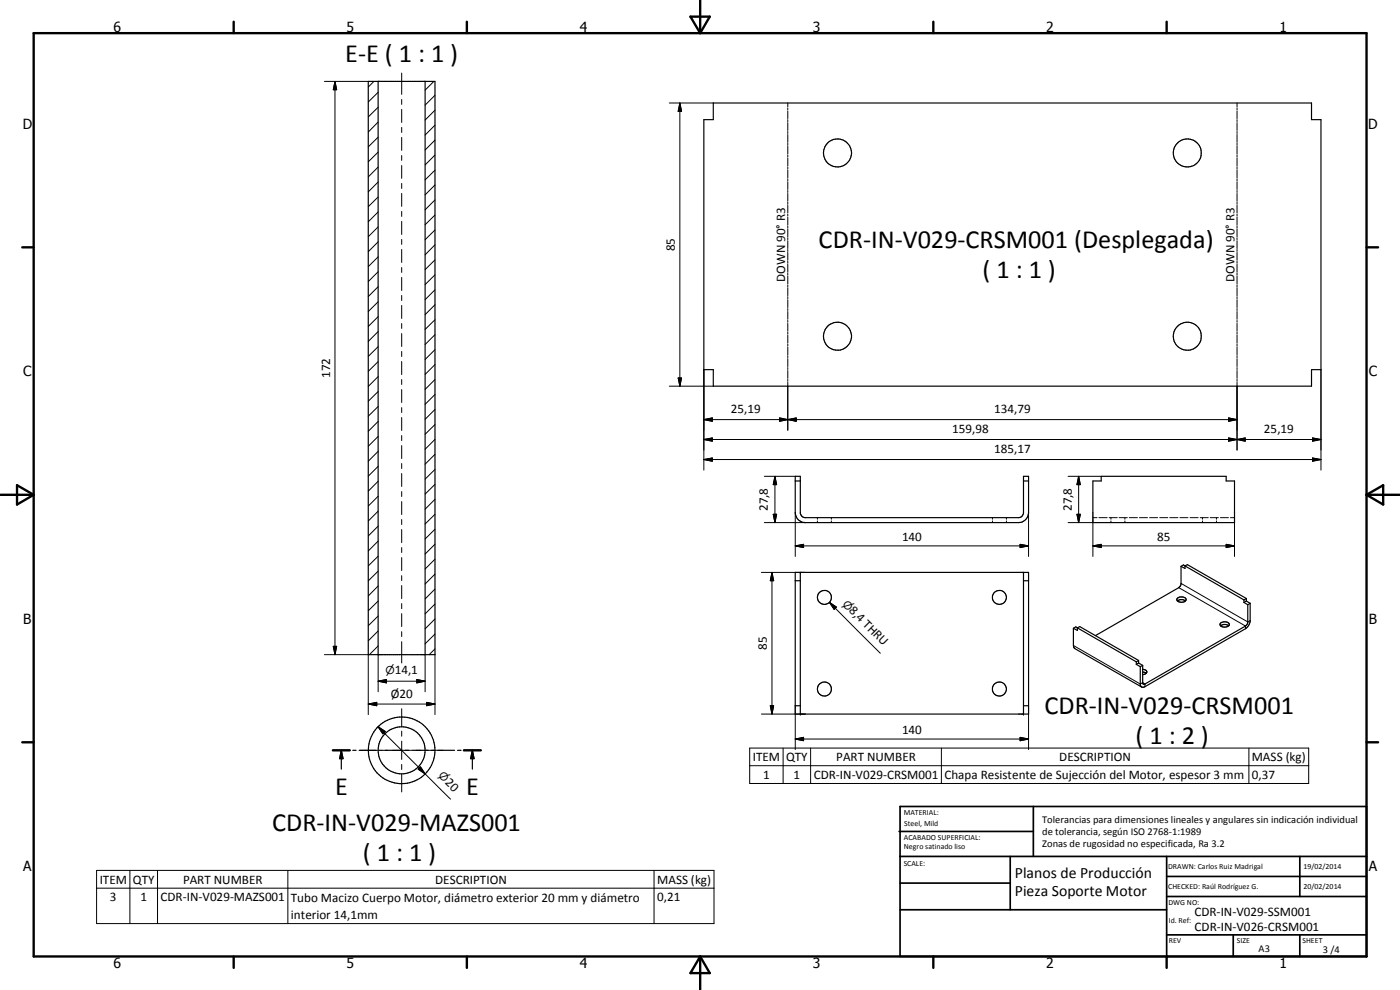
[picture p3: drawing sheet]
<svg xmlns="http://www.w3.org/2000/svg" width="420mm" height="297mm" viewBox="0 0 420 297" stroke-linecap="round" stroke-linejoin="round" font-family="sans-serif">
<g fill="none" stroke="#000" stroke-width=".35">
<path d="M110.5 24.4h20v172h-20zM113.5 24.4v172M127.6 24.4v172M214.1 30.9h179.5v5h2.8v75h-2.8v5h-179.5v-5h-2.9v-75h2.9zM238.7 142.9h1.5v11.2l.4 .8 .8 .4h64.6l.5-.2 .7-1v-11.2h1.5v10.9a3 3 0 0 1-3 3h-64a3 3 0 0 1-3-3zM238.7 144.3h1.5M307.2 144.3h1.5M328 144.3h2.5v-1.4h37.5v1.4h2.5v12.5h-42.5zM238.7 171.7h70v42.5h-70zM238.7 174.2h1.5M240.2 171.7v42.5M307.2 171.7v42.5"/>
<path d="M307.2 174.2h1.5M353.3 179.6a1.77 1.77 0 0 1 2.6 .1 1.09 1.09 0 0 1-1.6 1 .9 .9 0 0 1-1.1-1zM354.4 169.9v5.4l-.6 1-25.1 14.4M355.6 169.8v.8l-1.2-.7M355.6 169.8l17.7 10.2M355.6 169.8l.8-.4 17.6 10.2M355.7 169.8l-.5-.3-.8 .4M374 179.6l-.7 .4M374 179.6v.7M322.1 188.5v5.2l.5 .9 20 11.5M323.3 188.4v.7l-1.2-.6M323.3 188.4l.8-.4 17.6 10.2"/>
<path d="M323.3 188.4l17.7 10.2M323.4 188.4l-.5-.3-.8 .4M341 198.6v.7M341 199.3l1.2 .7M341.7 198.9l-.7 .4M341.7 198.2v.7M341.7 198.2l-.7 .4M341.7 198.9l1.2 .7M342.9 199.6l-.7 .4M353.3 180.3a2.02 2.02 0 0 1 2.5 0M366.3 187a1.68 1.68 0 0 1 2.6 .5 1.64 1.64 0 0 1-2.8-.2zM366.3 187.7a2.02 2.02 0 0 1 2.5 0"/>
<path d="M373.3 180.8l1.2 .6M373.3 180v.8M374 180.3l1.2 .7M374 180.3l-.7 .5M374.5 181.4v5.4l-.7 1-30.5 17.5-.4-.3v-5.4M375.2 181l-.7 .4M375.2 181v5.5l-.5 1.2-.7 .8-30.4 17.5-1.1 .1M238.7 211.8h1.5M307.2 211.8h1.5M342.2 200v5.5l.3 .6M342.9 201.6l1.1 .4M342.9 200.8l.8 .2a.62 .62 0 0 1 .5 .6 .62 .62 0 0 1-.5 .6l-.8 .2"/>
<path d="M99.9 225.1h5.1M102.4 225.1l.5 2.5h-1zM102.4 225.1v5.7M105.9 225.1h1M107.8 225.1h5M113.7 225.1h1.1M115.6 225.1h5.1M121.6 225.1h1M123.5 225.1h5.1M129.4 225.1h1.1M131.3 225.1h5.1M137.3 225.1h1.1"/>
<path d="M139.2 225.1h5.1M141.8 225.1l.5 2.5h-1zM141.8 225.1v5.7"/>
<circle cx="251.3" cy="45.9" r="4.2"/>
<circle cx="356.3" cy="45.9" r="4.2"/>
<circle cx="251.3" cy="100.9" r="4.2"/>
<circle cx="356.3" cy="100.9" r="4.2"/>
<circle cx="247.4" cy="179.2" r="2.09"/>
<circle cx="299.9" cy="179.3" r="2.09"/>
<circle cx="247.4" cy="206.7" r="2.11"/>
<circle cx="299.9" cy="206.7" r="2.1"/>
<circle cx="120.5" cy="225.1" r="10"/>
<circle cx="120.5" cy="225.1" r="7"/>
</g>
<g fill="none" stroke="#000" stroke-width=".3">
<path d="M97.4 24.4h13.1M100.5 24.4l.5 2.5h-1zM100.5 24.4v172M112.2 24.4l-1.7 1.7M113.5 36.6l-3 3M113.5 32.2l-3 2.9M113.5 27.7l-3 2.9M120.6 21.9v6.4M120.6 29.8v1.5M120.6 32.8v3.9M120.6 38.2v1.6M130.2 24.4l-2.6 2.7"/>
<path d="M130.5 37.5l-2.9 3M130.5 33.1l-2.9 2.9M130.5 28.6l-2.9 2.9M200.9 30.9h13.2M204 30.9l.5 2.5h-1zM204 30.9v85M236.4 30.9v1.1M236.4 32.4v.5M236.4 33.3v2.3M236.4 35.9v.6M236.4 36.8v2.4M236.4 39.5v.5"/>
<path d="M371.3 30.9v1.1M371.3 32.4v.5M371.3 33.3v2.3M371.3 35.9v.6M371.3 36.8v2.4M371.3 39.5v.5M113.5 54.6l-3 3M113.5 50.1l-3 3M113.5 59.1l-3 2.9M113.5 45.6l-3 3M113.5 41.1l-3 3M120.6 41.2v3.9"/>
<path d="M120.6 46.7v1.4M120.6 49.7v3.8M120.6 55v1.6M120.6 58v3.9M130.5 60l-2.9 2.9M130.5 55.5l-2.9 3M130.5 51.1l-2.9 2.9M130.5 46.5l-2.9 3M130.5 42l-2.9 3M236.4 40.3v2.4M236.4 43v.6M236.4 43.9v2.3"/>
<path d="M236.4 46.5v.6M236.4 47.4v2.4M236.4 50.1v.6M236.4 51v2.3M236.4 53.6v.6M236.4 54.5v2.4M236.4 57.1v.6M236.4 58v2.4M371.3 40.3v2.4M371.3 43v.6M371.3 43.9v2.3M371.3 46.5v.6"/>
<path d="M371.3 47.4v2.4M371.3 50.1v.6M371.3 51v2.3M371.3 53.6v.6M371.3 54.5v2.4M371.3 57.1v.6M371.3 58v2.4M113.5 77l-3 3M113.5 63.6l-3 2.9M113.5 72.6l-3 2.9M113.5 68.1l-3 2.9M120.6 63.4v1.5"/>
<path d="M120.6 66.4v4M120.6 71.8v1.5M120.6 74.8v3.9M130.5 78l-2.9 2.9M130.5 73.4l-2.9 3.1M130.5 69l-2.9 2.9M130.5 64.5l-2.9 2.9M236.4 60.7v.6M236.4 61.6v2.3M236.4 64.3v.5M236.4 65.2v2.3M236.4 67.8v.6"/>
<path d="M236.4 68.7v2.3M236.4 71.3v.6M236.4 72.2v2.4M236.4 74.8v.6M236.4 75.7v2.4M236.4 78.4v.6M236.4 79.3v2.4M371.3 60.7v.6M371.3 61.6v2.3M371.3 64.3v.5M371.3 65.2v2.3M371.3 67.8v.6"/>
<path d="M371.3 68.7v2.3M371.3 71.3v.6M371.3 72.2v2.4M371.3 74.8v.6M371.3 75.7v2.4M371.3 78.4v.6M371.3 79.3v2.4M113.5 99.5l-3 2.9M113.5 95l-3 3M113.5 90.6l-3 2.9M113.5 86l-3 3M113.5 81.5l-3 3"/>
<path d="M120.6 80.3v1.4M120.6 83.2v4M120.6 88.6v1.6M120.6 91.7v3.8M120.6 97.1v1.5M130.5 95.9l-2.9 2.9M130.5 91.4l-2.9 3M130.5 87l-2.9 2.9M130.5 82.5l-2.9 2.9M236.4 82v.5M236.4 82.8v2.4M236.4 85.5v.6"/>
<path d="M236.4 86.4v2.3M236.4 89v.6M236.4 89.9v2.4M236.4 92.6v.6M236.4 93.5v2.3M236.4 96.1v.6M236.4 97v2.4M236.4 99.7v.5M371.3 82v.5M371.3 82.8v2.4M371.3 85.5v.6M371.3 86.4v2.3"/>
<path d="M371.3 89v.6M371.3 89.9v2.4M371.3 92.6v.6M371.3 93.5v2.3M371.3 96.1v.6M371.3 97v2.4M371.3 99.7v.5M113.5 117.5l-3 2.9M113.5 113l-3 3M113.5 108.5l-3 2.9M113.5 104l-3 2.9M120.6 100.1v3.9"/>
<path d="M120.6 105.5v1.5M120.6 108.5v3.9M120.6 113.9v1.5M120.6 116.9v3.9M130.5 118.4l-2.9 2.9M130.5 113.9l-2.9 2.9M130.5 109.4l-2.9 3M130.5 104.9l-2.9 3M130.5 100.4l-2.9 3M200.9 115.9h13.2M203.5 113.4h1l-.5 2.5zM211.2 110.9v30.2"/>
<path d="M236.4 100.5v2.4M236.4 103.2v.6M236.4 104.1v2.4M236.4 106.7v.6M236.4 107.6v2.4M236.4 110.3v.6M236.4 111.2v2.3M236.4 113.8v.6M236.4 114.7v14.4M371.3 100.5v2.4M371.3 103.2v.6M371.3 104.1v2.4"/>
<path d="M371.3 106.7v.6M371.3 107.6v2.4M371.3 110.3v.6M371.3 111.2v2.3M371.3 113.8v.6M371.3 114.7v20.3M396.4 110.9v30.2M113.5 139.9l-3 3M113.5 135.4l-3 3M113.5 130.9l-3 3M113.5 126.4l-3 3M113.5 122l-3 2.9"/>
<path d="M120.6 122.3v1.5M120.6 125.3v3.9M120.6 130.7v1.5M120.6 133.7v3.9M120.6 139.1v1.5M130.5 136.3l-2.9 3M130.5 131.8l-2.9 3M130.5 127.4l-2.9 2.9M130.5 122.9l-2.9 2.9M211.2 125.9l2.6-.5v1zM211.2 131.9l2.6-.5v1zM211.2 137.9l2.6-.5v1z"/>
<path d="M211.2 125.9h160.1M211.2 131.9h185.2M211.2 137.9h185.2M234 125.4l2.4 .5-2.4 .5zM236.4 125.9l2.6-.5v1zM368.7 131.4l2.6 .5-2.6 .5zM368.7 125.4l2.6 .5-2.6 .5zM371.3 131.9l2.4-.5v1zM393.9 137.4l2.5 .5-2.5 .5zM393.9 131.4l2.5 .5-2.5 .5zM113.5 153.4l-3 2.9M113.5 148.9l-3 2.9"/>
<path d="M113.5 157.9l-3 2.9M113.5 144.4l-3 3M120.6 142.1v3.9M120.6 147.5v1.5M120.6 150.5v3.9M120.6 155.9v1.5M120.6 158.9v3.9M130.5 158.8l-2.9 2.9M130.5 154.3l-2.9 2.9M130.5 149.8l-2.9 3M130.5 145.3l-2.9 3M130.5 140.8l-2.9 3"/>
<path d="M229.4 142.9h9.3M229.4 156.8h12.3M232.1 154.3h1l-.5 2.5zM232.6 142.9l.5 2.5h-1zM232.6 142.9v13.9M238.7 153.8v13.2M245.3 155.3v.5M245.3 156.3v.5M249.5 155.3v.5M249.5 156.3v.5M297.8 155.3v.5M297.8 156.3v.5"/>
<path d="M302 155.3v.5M302 156.3v.5M308.7 153.8v13.2M320.5 142.9h10M320.5 156.8h7.5v10.2M323.2 154.3h1l-.5 2.5zM323.7 142.9l.5 2.5h-1zM323.7 142.9v13.9M328 155.3h1.2M329.8 155.3h2.5M332.9 155.3h2.4M333.4 155.3v.5"/>
<path d="M333.4 156.3v.5M335.9 155.3h2.4M337.6 155.3v.5M337.6 156.3v.5M338.9 155.3h2.5M342 155.3h2.4M345 155.3h2.4M348.1 155.3h2.4M351.1 155.3h2.4M354.1 155.3h2.4M357.2 155.3h2.4M360.2 155.3h2.4"/>
<path d="M360.9 155.3v.5M360.9 156.3v.5M363.2 155.3h2.5M365.1 155.3v.5M365.1 156.3v.5M366.3 155.3h2.4M369.3 155.3h1.2M370.5 156.8v10.2M113.5 175.8l-3 3M113.5 171.4l-3 2.9M113.5 166.9l-3 2.9M113.5 162.3l-3 3"/>
<path d="M120.6 164.3v1.5M120.6 167.3v3.9M120.6 172.7v1.5M120.6 175.7v3.9M130.5 176.7l-2.9 3M130.5 172.3l-2.9 2.9M130.5 167.8l-2.9 2.9M130.5 163.3l-2.9 2.9M228.5 171.7h13.2M231.7 171.7l.5 2.5h-1zM231.7 171.7v42.5M238.7 163.8l2.5-.5v1z"/>
<path d="M238.7 163.8h70M306.1 163.3l2.6 .5-2.6 .5zM328 163.8l2.5-.5v1zM328 163.8h42.5M353.8 176.3l20 11.5v.8M354.4 175l20.1 11.6 .7-.4M368 163.3l2.5 .5-2.5 .5zM97.4 196.4h13.1v18M100 193.9h1l-.5 2.5zM113.5 193.8l-2.6 2.6M113.5 189.3l-3 3M113.5 184.8l-3 2.9"/>
<path d="M113.5 180.3l-3 3M113.5 196.4v11.2M120.6 181.1v1.5M120.6 184.1v3.9M120.6 189.5v1.5M120.6 192.5v6.4M127.6 196.4v11.2M130.5 194.7l-1.7 1.7M130.5 190.2l-2.9 3M130.5 185.7l-2.9 3M130.5 181.2l-2.9 3M130.5 196.4v18"/>
<path d="M248.9 180.7l2.1 1.5-.7 .6zM248.9 180.7l15.3 15.3M322.1 193.7l20.1 11.5 .7-.4 .7 .4v.8M110.5 211.2l2.6-.5v1.1zM110.5 211.2h20M113.5 218.1l2.1 1.4-.7 .7zM113.5 204.4l2.5-.5v1zM113.5 218.1l14.1 14.1M113.5 204.4h14.1M120.6 212.6v5.3M120.6 219.4v1.5M125.1 203.9l2.5 .5-2.5 .5z"/>
<path d="M128 210.7l2.5 .5-2.5 .6zM228.5 214.2h13.2M231.2 211.8h1l-.5 2.4zM238.7 211.8v13.1M308.7 211.8v13.1M108 225.1h5.3M114.8 225.1h1.5M117.8 225.1h5.5M120.6 222.4v5.5M120.6 229.4v1.5M120.6 232.4v5.2M124.8 225.1h1.5"/>
<path d="M126.2 230.1l1.4 2.1-2.1-1.4zM127.6 232.2l7.6 7.6M127.8 225.1h5.2M225 224.5h167.8v10.6h-167.8zM225 229.7h167.8M235 224.5v10.6M238.7 221.7l2.5-.5v1zM238.7 221.7h70M243.3 224.5v10.6M282.5 224.5v10.6M306.1 221.2l2.6 .5-2.6 .5zM374.8 224.5v10.6"/>
<path d="M29 261.2h185.3v15.9h-185.3zM29 266.5h185.3M39 261.2v15.9M47.3 261.2v15.9M86.4 261.2v15.9M196.3 261.2v15.9"/>
</g>
<g fill="#000">
<circle cx="240.2" cy="171.7" r=".18"/>
<circle cx="307.2" cy="171.7" r=".18"/>
<circle cx="240.2" cy="214.2" r=".18"/>
<circle cx="307.2" cy="214.2" r=".18"/>
</g>
<g fill="none" stroke="#000" stroke-width=".71">
<path d="M10.1 9.9h400v277.1h-400zM70.1 6.5v3.4M140.1 6.5v3.4M207.2 5h5.8l-2.9 4.9zM210.1 0v9.9M280.1 6.5v3.4M350.1 6.5v3.4M6.7 74.2h3.4M410.1 74.2h3.5M.1 148.5h10M5.1 145.6l5 2.9-5 2.9zM410.1 148.5h10"/>
<path d="M410.1 148.5l5-2.9v5.8zM6.7 222.7h3.4M99.9 225.1h5.1M139.2 225.1h5.1M410.1 222.7h3.5M70.1 287v3.4M140.1 287v3.4M210.1 287v10M210.1 287l2.9 5h-5.8zM280.1 287v3.4M350.1 287v3.4"/>
</g>
<g fill="none" stroke="#000" stroke-width=".51">
<path d="M269.8 249.5h40.3M270.1 242h140v45h-140zM270.1 257h140M303.2 257v16M310.1 242v15M350.1 257v30M390.1 257v12M270.1 265h33.1M270.1 273h80M350.1 269h60M350.1 263h60M350.1 280.5h60"/>
<path d="M370.1 280.5v6.5M390.1 280.5v6.5"/>
</g>
<g fill="#000">
<path d="M100.5 24.4l.5 2.5h-1zM204 30.9l.5 2.5h-1zM203.5 113.4h1l-.5 2.5zM211.2 125.9l2.6-.5v1zM211.2 131.9l2.6-.5v1zM211.2 137.9l2.6-.5v1zM234 125.4l2.4 .5-2.4 .5zM236.4 125.9l2.6-.5v1zM368.7 131.4l2.6 .5-2.6 .5zM368.7 125.4l2.6 .5-2.6 .5zM371.3 131.9l2.4-.5v1zM393.9 137.4l2.5 .5-2.5 .5z"/>
<path d="M393.9 131.4l2.5 .5-2.5 .5zM232.1 154.3h1l-.5 2.5zM232.6 142.9l.5 2.5h-1zM323.2 154.3h1l-.5 2.5zM323.7 142.9l.5 2.5h-1zM231.7 171.7l.5 2.5h-1zM238.7 163.8l2.5-.5v1zM306.1 163.3l2.6 .5-2.6 .5zM328 163.8l2.5-.5v1zM368 163.3l2.5 .5-2.5 .5zM100 193.9h1l-.5 2.5zM248.9 180.7l2.1 1.5-.7 .6z"/>
<path d="M110.5 211.2l2.6-.5v1.1zM113.5 218.1l2.1 1.4-.7 .7zM113.5 204.4l2.5-.5v1zM125.1 203.9l2.5 .5-2.5 .5zM128 210.7l2.5 .5-2.5 .6zM231.2 211.8h1l-.5 2.4zM102.4 225.1l.5 2.5h-1zM126.2 230.1l1.4 2.1-2.1-1.4zM141.8 225.1l.5 2.5h-1zM238.7 221.7l2.5-.5v1zM306.1 221.2l2.6 .5-2.6 .5z"/>
</g>
<g font-size="7.9">
<text x="103.6" y="18.5">E-E ( 1 : 1 )</text>
<text x="245.7" y="74.3">CDR-IN-V029-CRSM001 (Desplegada)</text>
<text x="294.9" y="83.4">( 1 : 1 )</text>
<text x="313.5" y="214.1">CDR-IN-V029-CRSM001</text>
<text x="340.8" y="223.1">( 1 : 2 )</text>
<text x="100.6" y="238.6">E</text>
<text x="139.9" y="238.6">E</text>
<text x="81.7" y="249.2">CDR-IN-V029-MAZS001</text>
<text x="108.9" y="258.2">( 1 : 1 )</text>
</g>
<g font-size="4.7">
<text x="304.6" y="263.5">Planos de Producción</text>
<text x="304.6" y="268.9">Pieza Soporte Motor</text>
</g>
<g font-size="4.2">
<text x="34" y="9.6">6</text>
<text x="104" y="9.6">5</text>
<text x="174" y="9.6">4</text>
<text x="244" y="9.6">3</text>
<text x="314" y="9.6">2</text>
<text x="384" y="9.6">1</text>
<text x="6.8" y="38.7">D</text>
<text x="410.6" y="38.7">D</text>
<text x="7" y="112.9">C</text>
<text x="410.8" y="112.9">C</text>
<text x="7" y="187.1">B</text>
<text x="410.8" y="187.1">B</text>
<text x="7" y="261.4">A</text>
<text x="410.8" y="261.4">A</text>
<text x="34" y="290.4">6</text>
<text x="104" y="290.4">5</text>
<text x="174" y="290.4">4</text>
<text x="244" y="290.4">3</text>
<text x="314" y="290.4">2</text>
<text x="384" y="290.4">1</text>
</g>
<g font-size="3.9">
<text x="202.5" y="75.4" transform="rotate(-90 202.5 75.4)">85</text>
<text x="235.7" y="84.6" transform="rotate(-90 235.7 84.6)">DOWN 90° R3</text>
<text x="370.4" y="84.6" transform="rotate(-90 370.4 84.6)">DOWN 90° R3</text>
<text x="99" y="113.5" transform="rotate(-90 99 113.5)">172</text>
<text x="219.4" y="123.9">25,19</text>
<text x="298.4" y="123.9">134,79</text>
<text x="285.7" y="129.8">159,98</text>
<text x="379.3" y="129.8">25,19</text>
<text x="298.4" y="135.8">185,17</text>
<text x="230.5" y="153.3" transform="rotate(-90 230.5 153.3)">27,8</text>
<text x="321.6" y="153.3" transform="rotate(-90 321.6 153.3)">27,8</text>
<text x="270.7" y="162.2">140</text>
<text x="347.2" y="162.2">85</text>
<text x="254.6" y="183.4" transform="rotate(45 254.6 183.4)">8,4 THRU</text>
<text x="230.1" y="195" transform="rotate(-90 230.1 195)">85</text>
<text x="118.5" y="202.2">14,1</text>
<text x="117.3" y="209.3">Ø20</text>
<text x="270.7" y="220.2">140</text>
<text x="225.9" y="228.3">ITEM</text>
<text x="229" y="233.7">1</text>
<text x="235.9" y="228.4">QTY</text>
<text x="238.2" y="233.7">1</text>
<text x="244.2" y="233.7">CDR-IN-V029-CRSM001</text>
<text x="250.9" y="228.3">PART NUMBER</text>
<text x="283.5" y="233.8">Chapa Resistente de Sujección del Motor, espesor 3 mm</text>
<text x="317.9" y="228.4">DESCRIPTION</text>
<text x="375.7" y="228.5">MASS (kg)</text>
<text x="375.7" y="233.7">0,37</text>
<text x="133.4" y="234.9" transform="rotate(45 133.4 234.9)">20</text>
<text x="29.9" y="265.1">ITEM</text>
<text x="39.9" y="265.1">QTY</text>
<text x="54.9" y="265.1">PART NUMBER</text>
<text x="130.6" y="265.1">DESCRIPTION</text>
<text x="197.2" y="265.2">MASS (kg)</text>
<text x="33" y="270.4">3</text>
<text x="42.2" y="270.4">1</text>
<text x="48.2" y="270.4">CDR-IN-V029-MAZS001</text>
<text x="87.3" y="270.5">Tubo Macizo Cuerpo Motor, diámetro exterior 20 mm y diámetro</text>
<text x="87.3" y="275.8">interior 14,1mm</text>
<text x="197.2" y="270.4">0,21</text>
<text x="358.5" y="275">CDR-IN-V029-SSM001</text>
<text x="358.5" y="279.4">CDR-IN-V026-CRSM001</text>
</g>
<g font-size="3.3">
<text x="252.7" y="181.4" transform="rotate(45 252.7 181.4)">n</text>
<text x="115.7" y="202.2">n</text>
<text x="131.4" y="232.9" transform="rotate(45 131.4 232.9)">n</text>
</g>
<g font-size="3.1">
<text x="312.7" y="246.8">Tolerancias para dimensiones lineales y angulares sin indicación individual</text>
<text x="312.7" y="250.4">de tolerancia, según ISO 2768-1:1989</text>
<text x="312.7" y="254">Zonas de rugosidad no especificada, Ra 3.2</text>
<text x="377.7" y="285.6">A3</text>
<text x="397" y="285.9">3 /4</text>
</g>
<g font-size="2.4">
<text x="271.2" y="244.4">MATERIAL:</text>
<text x="271.3" y="252">ACABADO SUPERFICIAL:</text>
<text x="271.4" y="247.9">Steel, Mild</text>
<text x="271.3" y="254.6">Negro satinado liso</text>
<text x="271.2" y="259.7">SCALE:</text>
<text x="350.6" y="260.8">DRAWN: Carlos Ruiz Madrigal</text>
<text x="391.2" y="260.6">19/02/2014</text>
<text x="350.6" y="266.9">CHECKED: Raúl Rodríguez G.</text>
<text x="391.2" y="266.7">20/02/2014</text>
<text x="350.6" y="271.4">DWG NO:</text>
<text x="350.8" y="276.9">Id. Ref:</text>
<text x="350.8" y="282.8">REV</text>
<text x="371.2" y="282.9">SIZE</text>
<text x="390.9" y="282.9">SHEET</text>
</g>
</svg>
